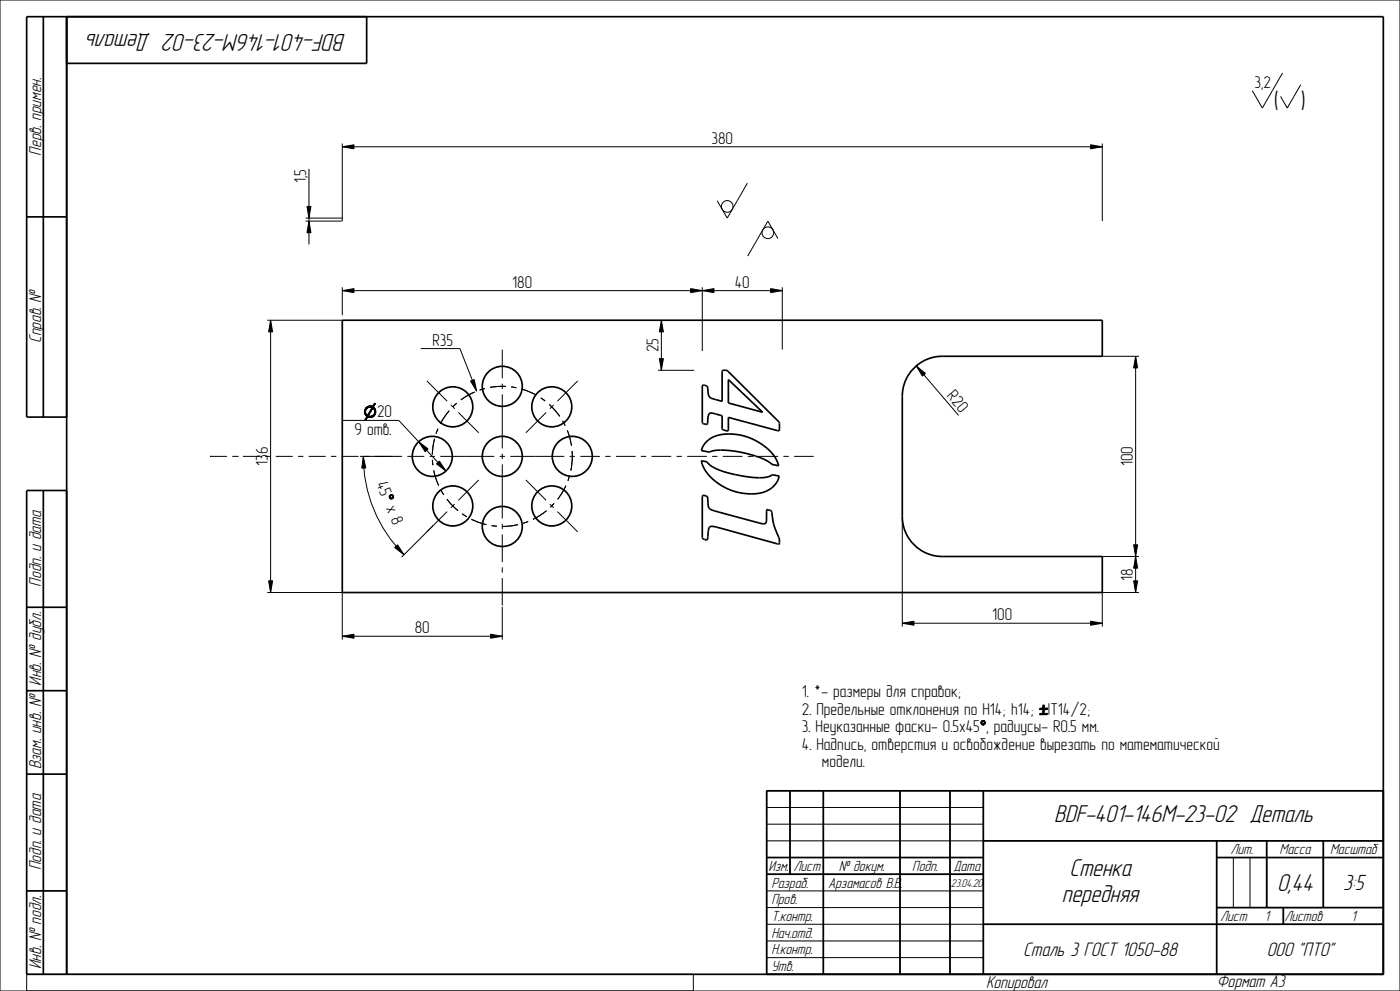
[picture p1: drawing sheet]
<svg xmlns="http://www.w3.org/2000/svg" width="420mm" height="297mm" viewBox="0 0 420 297" stroke-linecap="round" stroke-linejoin="round" font-family="sans-serif">
<g fill="none" stroke="#000" stroke-width=".51">
<path d="M13 5v120M20 5v287M110 5v14h-90M8 65h12M102.7 96h228v10.8h-48a12 12 0 0 0-12 12v36a12 12 0 0 0 12 12h48v10.8h-228zM210.7 115.6l.3-.2a1.27 1.27 0 0 1 1.4 1.5 2.26 2.26 0 0 0 2.2 2.8l2 .6v-9l.4-.3h1.1l15.7 15.5v2.3l-.1 .3-.5-.1-14.7-3.9v3.7l-.1 .4h-.3l-1.4-.7-.1-3.9-2-.6a1.41 1.41 0 0 0-2 .3l-.3 2.6-.3 .3a1.3 1.3 0 0 1-1.3-.6zM218.5 113.8l10.3 9.8-10.3-2.8zM20 125h-12v-120h407v287h-407v-145h12M210.4 138.1l1.7 .3a10 10 0 0 0 5.9 3.2 27.1 27.1 0 0 0 12.5 1.3l1.2-.6 2 .4a7.4 7.4 0 0 1-7.9 5.3 16.3 16.3 0 0 1-15-8.5zM211.9 132.5a11.3 11.3 0 0 1 10.7-2 15.5 15.5 0 0 1 10.8 8.4l.2 .7-2-.4a22.6 22.6 0 0 0-11.4-4 13.1 13.1 0 0 0-7.4 .3l-2.4-.5 .6-1.3zM13 147v145M210.9 148.4l1.4 .5 .1 2.1a1.85 1.85 0 0 0 1.8 2.1l13.2 3.6a1.89 1.89 0 0 0 2.4-.1l.2-3.7 1.2 .1 .3 .3 .1 .4a28 28 0 0 0 2.2 8.2v.9l-.2 .3-19.4-5.3a1.25 1.25 0 0 0-1.4 .2 1.25 1.25 0 0 0-.3 1.4l-.3 2.4-1.4-.3-.1-12.7z"/>
<path d="M8 182h12M8 207h12M8 232h12M237 237v25M247 237v55M270 237v55M285 237v55M295 237v55M415 237h-185v55M230 257h65M295 252h120M365 257h50"/>
<path d="M365 252v40M380 252v20M397 252v20M8 267h12M230 262h65M295 277h120M365 272h50M385 272v5"/>
</g>
<g fill="#000">
<path d="M102.7 44l3.5-.6v1.2zM327.2 43.4l3.5 .6-3.5 .6zM92.7 66.3l.6 3.5h-1.2zM92.1 61.9h1.2l-.6 3.5zM81.2 96l.6 3.5h-1.2zM102.7 87.1l3.5-.6v1.2zM198.4 96l.6 3.5h-1.2zM210.7 87.1l3.5-.6v1.2zM207.2 86.5l3.5 .6-3.5 .6zM231.2 86.5l3.5 .6-3.5 .6zM141.2 114.2l1.1-.4 .7 3.4zM197.8 107.5h1.2l-.6 3.5z"/>
<path d="M274.9 109.7l2.7 2.2-.9 .8zM340.7 106.8l.6 3.5h-1.2zM109 136.8l.7 3.4-1.2 .1zM109.3 123.2l.4-.1v.1zM109.3 123.4l.4-.2zM109.3 123.6h.4v.1zM109.4 122.9h.4l-.1 .2zM109.4 123.8l.4 .1zM109.4 124h.4zM109.5 122.7h.4zM109.5 125.8l.8-.8-.5 1zM109.5 124.2l.5 .1z"/>
<path d="M109.6 122.5l.5-.1zM109.6 124.4h.5zM109.3 123.6l.4-.2zM109.3 123.4h.4l-.4 .2zM109.7 122.4l.5-.1zM109.3 123.2h.4l-.4 .2zM109.4 122.9l.3 .2-.4 .1zM109.3 123.6l.4 .1-.3 .1zM109.5 122.7l.3 .2h-.4zM109.4 123.8l.4 .1-.4 .1zM109.5 124.2l.3-.2 .1 .2zM109.4 124h.4l-.3 .2z"/>
<path d="M109.8 122.2l.7-.1zM109.7 124.5h.5l-.3 .2zM109.5 122.7l.5-.1zM109.6 122.5l.4 .1-.5 .1zM110 124.8l1.9 .1-1.6 .1zM109.7 122.4h.4l-.5 .1zM109.7 124.5h.5zM111.9 122.3l-1.4 2.4-.3-.2zM110.3 125l1.6-.1zM110 124.8l.3 .2-.8 .8zM109.7 122.4l.7-.2zM109.8 122.2h.6l-.7 .2z"/>
<path d="M110.4 121.8h1.4zM109.9 124.7l.3-.2 .3 .2zM110 124.8l.6-.1zM109.9 124.7h.6zM110.5 125h1.2zM110.6 121.7l1 .1zM110 124.8h.8zM109.8 122.2l.9-.1zM110 124.8h.9zM110.8 121.7h.4zM109.8 122.2l1.1-.2zM110.7 125.1h.8z"/>
<path d="M110 124.8h1zM110.9 122h1.1zM110 124.8h1.2zM110.9 125.1h.6zM111 125.1h.5zM111 122h1zM110.6 121.7h.8zM110.6 121.7h.6zM111.2 124.8h.9zM111.2 122h.8zM111.4 124.7l.9-.1zM111.3 122.1l.7-.1z"/>
<path d="M110.5 125l1 .1zM110.4 121.8h1.2zM111.4 122.1l.6-.1zM111.6 122.1h.6zM111.6 122.1h.6l-.3 .2zM110.3 125h1.4zM111.7 124.6l.7-.1zM110.2 121.9l1.6-.1zM111.8 121.8l.8-.8-.6 1zM111.6 122.1l.3 .2-1.7 2.2zM110 124.8l1.9 .1zM111.9 122.3h.4z"/>
<path d="M112 122.4h.5zM112 124.4l.5-.1-.1 .2zM110.2 121.9l1.6-.1 .2 .2zM112.1 122.5l.4-.1 .1 .2zM112.2 124.1h.4l-.5 .2zM112.1 124.3l.5-.2-.1 .2zM111.9 122.3l.3-.2 .1 .2zM112.2 122.6h.4l-.3 .2zM112.3 122.8l.3-.2 .1 .2zM111.6 124.7l.7-.1zM112.3 123.9h.4l-.1 .2zM112.3 122.9l.4-.1v.2z"/>
<path d="M112.4 123.8l.4-.2-.1 .3zM112.4 123.1l.3-.1 .1 .2zM111.9 124.5h.5zM112.4 123.3l.4-.1-.4 .2zM112.4 123.4l.4-.2v.2zM112.4 123.6l.4-.2v.2zM112.1 124.3h.4l-.5 .1zM112.1 122.5l.5 .1zM112.3 120.8l.3 .2-.8 .8zM112.3 123.9l.3 .2h-.4zM112.3 122.8h.4zM112.4 123.8l.3 .1h-.4z"/>
<path d="M112.3 122.9l.4 .1zM112.4 123.1l.4 .1-.4 .1zM112.4 123.4h.4l-.4 .2zM112.4 123.6h.4l-.4 .2zM125.6 132.4l2.8 2.1-.9 .9zM116.8 148.8l.4 .7zM116.8 148.7l.5 .9zM116.8 149l.2 .4zM116.8 149.1l.2 .3zM116.9 148.5l.1 .3zM117 148.4l.1 .3zM116.8 148.8l.2 .6z"/>
<path d="M116.8 148.7l.3 .4zM116.8 148.7l.2 .3zM116.9 148.5l.2 .3zM117.2 148.3l.2 .2zM116.8 148.7l.4 .8zM117.2 149.2l.3 .3zM117 148.4l.3 .1zM117 148.4l.2-.1 .1 .2zM117.3 149.3l.2 .2zM117.1 149.1l.2 .5zM117.4 148.2l.1 .3zM117.2 148.3l.2-.1v.3z"/>
<path d="M117.5 149.3l.2 .2h-.2zM117.4 149.3l.1 .2zM117.5 148.3l.2 .4zM117.6 149.3l.2 .1zM117.6 149.3l.2 .1-.1 .1zM117.4 148.2l.2 .3zM117.4 148.2l.3 .4zM117.5 149.3l.2 .2zM117.7 148.3l.3 .9zM117.8 149.1l.2 .2zM117.8 149.1v.3zM117.8 148.9l.2 .3z"/>
<path d="M117.8 148.9l.2 .4zM117.5 148.3l.3 .4zM117.8 148.4l.3 .6zM117.8 148.7l.2 .5zM118 148.5l.1 .3zM117.7 148.3l.4 .7zM117.8 148.4l.3 .4zM131 139l.8-.8 2 3zM80.6 174.1h1.2l-.6 3.5zM118.4 164.1l.9-.8 1.9 3zM340.1 163.3h1.2l-.6 3.5zM340.1 174.1h1.2l-.6 3.5z"/>
<path d="M340.7 166.8l.6 3.5h-1.2zM102.7 190.7l3.5-.6v1.2zM147.2 190.1l3.5 .6-3.5 .6zM270.7 186.8l3.5-.6v1.2zM327.2 186.2l3.5 .6-3.5 .6zM294.3 216.6l.3-.1zM294.3 216.4h.3zM294.3 216.8h.3zM294.4 216.3l.4-.1zM294.4 216.9h.3zM294.5 216.1h.9zM294.5 217.1l1-.2z"/>
<path d="M294.3 216.8l.2-.2zM294.3 216.6h.2l-.2 .2zM294.3 216.4l.3 .1-.3 .1zM294.6 216h.7zM294.6 217.2l.8-.1zM294.3 216.4l.4-.1zM294.4 216.3h.3l-.4 .1zM294.5 217.1l.3-.1zM294.8 216h.3zM294.5 217.1l.4-.1zM294.4 216.3l.5-.1zM294.5 216.1l.4 .1-.5 .1z"/>
<path d="M294.5 217.1l.5-.1zM294.8 217.2h.4zM294.9 217.2h.3zM294.9 216.2l.5-.1zM294.6 216h.5zM295 216.2l.4-.1zM295.1 216.3h.4zM295.1 216.9l.4-.1zM295.3 216.8h.2zM294.6 217.2h.6zM294.5 216.1l.8-.1zM295.2 216.3h.3z"/>
<path d="M295.3 216.4h.2zM295.3 216.5l.2-.1zM295.3 216.6l.2-.2 .1 .2zM295.3 216.7l.3-.1-.1 .2zM294.5 217.1h.9zM295 217l.5-.1zM295.3 216.7l.2 .1zM295.3 216.6h.3zM313.3 211.3v.9h-.5zM311.9 212.7l1.4-.5zM311.9 212.2h.9l-.9 .5zM313.3 212.7v.9h-.5z"/>
<path d="M312.8 211.3h.5l-.5 .9zM312.8 212.7l1.4-.5zM313.3 212.7l.9-.5v.5zM312.8 212.7h.5l-.5 .9z"/>
</g>
<g fill="none" stroke="#000" stroke-width=".3">
<path d="M0 0h420v297h-420zM92.7 50.6v22.7M102.7 44l3.5-.6v1.2zM102.7 43v23.3M102.7 44h228M327.2 43.4l3.5 .6-3.5 .6zM330.7 43v23.3M91.7 66.3h10.8M91.7 65.4h11.1M92.1 61.9h1.2l-.6 3.5zM92.7 66.3l.6 3.5h-1.2zM80.2 96h22.5"/>
<path d="M81.2 96l.6 3.5h-1.2zM81.2 96v81.6M102.7 87.1l3.5-.6v1.2zM102.7 86.1v8.4M102.7 87.1h132M198.4 96l.6 3.5h-1.2zM198.4 96v15M207.2 86.5l3.5 .6-3.5 .6zM210.7 87.1l3.5-.6v1.2zM210.7 86.1v19.1M231.2 86.5l3.5 .6-3.5 .6zM234.7 86.1v18.7"/>
<path d="M126.2 104.5h11.8l5 12.7M141.2 114.2l1.1-.4 .7 3.4zM197.4 111h10.9M197.8 107.5h1.2l-.6 3.5zM274.9 109.7l2.7 2.2-.9 .8zM274.9 109.7l12.7 14.8M330.7 106.8h11M340.7 106.8l.6 3.5h-1.2zM340.7 106.8v70.8M102.9 126h16.7l14.2 15.2M108 136.8h11.4M109 136.8l.7 3.4-1.2 .1z"/>
<path d="M109 136.8a41.7 41.7 0 0 0 12.2 29.5M109.3 123.2l.4-.1v.1zM109.3 123.2h.4l-.4 .2zM109.3 123.4l.4-.2zM109.3 123.6l.4-.2zM109.3 123.4h.4l-.4 .2zM109.3 123.6h.4v.1zM109.3 123.6l.4 .1-.3 .1zM109.4 122.9h.4l-.1 .2zM109.4 122.9l.3 .2-.4 .1zM109.4 123.8l.4 .1zM109.4 123.8l.4 .1-.4 .1z"/>
<path d="M109.4 124h.4zM109.4 124h.4l-.3 .2zM109.5 122.7l.5-.1zM109.5 122.7h.4zM109.5 122.7l.3 .2h-.4zM109.5 125.8l.8-.8-.5 1zM109.5 124.2l.3-.2 .1 .2zM109.5 124.2l.5 .1zM109.6 122.5l.5-.1zM109.6 122.5l.4 .1-.5 .1zM109.6 124.4h.5zM109.7 122.4l.7-.2z"/>
<path d="M109.7 122.4l.5-.1zM109.7 122.4h.4l-.5 .1zM109.7 124.5h.5zM109.7 124.5h.5l-.3 .2zM109.8 122.2l.9-.1zM109.8 122.2l1.1-.2zM109.8 122.2l.7-.1zM109.8 122.2h.6l-.7 .2zM109.9 124.7l.3-.2 .3 .2zM109.9 124.7h.6zM110 122h2zM110 122h2"/>
<path d="M110 124.8h1.2zM110 124.8h1zM110 124.8h.9zM110 124.8h.8zM110 124.8l.6-.1zM110 124.8l1.9 .1zM110 124.8l1.9 .1-1.6 .1zM110 124.8l.3 .2-.8 .8zM110.2 121.9l1.6-.1zM110.2 121.9l1.6-.1 .2 .2zM110.3 125l1.6-.1zM110.3 125h1.4z"/>
<path d="M110.4 121.8h1.2zM110.4 121.8h1.4zM110.5 125h1.2zM110.5 125l1 .1zM110.6 121.7h.8zM110.6 121.7h.6zM110.6 121.7l1 .1zM110.7 125.1h.8zM110.8 121.7h.4zM110.9 122h1.1zM110.9 125.1h.6zM111 122h1z"/>
<path d="M111 125.1h.5zM111.2 122h.8zM111.2 124.8h.9zM111.3 122.1l.7-.1zM111.4 124.7l.9-.1zM111.4 122.1l.6-.1zM111.6 122.1h.6zM111.6 122.1h.6l-.3 .2zM111.6 122.1l.3 .2-1.7 2.2zM111.6 124.7l.7-.1zM111.7 124.6l.7-.1zM111.8 121.8l.8-.8-.6 1z"/>
<path d="M111.9 122.3h.4zM111.9 122.3l.3-.2 .1 .2zM111.9 124.5h.5zM111.9 122.3l-1.4 2.4-.3-.2zM112 122.4h.5zM112 124.4l.5-.1-.1 .2zM112.1 122.5l.4-.1 .1 .2zM112.1 122.5l.5 .1zM112.1 124.3l.5-.2-.1 .2zM112.1 124.3h.4l-.5 .1zM112.2 122.6h.4l-.3 .2zM112.2 124.1h.4l-.5 .2z"/>
<path d="M112.3 122.8l.3-.2 .1 .2zM112.3 122.8h.4zM112.3 123.9h.4l-.1 .2zM112.3 123.9l.3 .2h-.4zM112.3 120.8l.3 .2-.8 .8zM112.3 122.9l.4-.1v.2zM112.3 122.9l.4 .1zM112.4 123.8l.4-.2-.1 .3zM112.4 123.8l.3 .1h-.4zM112.4 123.1l.3-.1 .1 .2zM112.4 123.1l.4 .1-.4 .1zM112.4 123.3l.4-.1-.4 .2z"/>
<path d="M112.4 123.4l.4-.2v.2zM112.4 123.4h.4l-.4 .2zM112.4 123.6l.4-.2v.2zM112.4 123.6h.4l-.4 .2zM125.6 132.4l2.8 2.1-.9 .9zM131 139l.8-.8 2 3zM116.8 149l.2 .4zM116.8 148.8l.4 .7zM116.8 148.8l.2 .6zM116.8 148.7l.3 .4zM116.8 148.7l.2 .3zM116.8 148.7l.5 .9z"/>
<path d="M116.8 148.7l.4 .8zM116.8 149.1l.2 .3zM116.9 148.5l.2 .3zM116.9 148.5l.1 .3zM117 148.4l.3 .1zM117 148.4l.2-.1 .1 .2zM117 148.4l.1 .3zM117.1 149.1l.2 .5zM117.2 148.3l.2-.1v.3zM117.2 148.3l.2 .2zM117.2 149.2l.3 .3zM117.3 149.3l.2 .2z"/>
<path d="M117.4 148.2l.2 .3zM117.4 148.2l.3 .4zM117.4 148.2l.1 .3zM117.4 149.3l.1 .2zM117.5 149.3l.2 .2zM117.5 149.3l.2 .2h-.2zM117.5 148.3l.3 .4zM117.5 148.3l.2 .4zM117.6 149.3l.2 .1zM117.6 149.3l.2 .1-.1 .1zM117.7 148.3l.4 .7zM117.7 148.3l.3 .9z"/>
<path d="M117.8 149.1v.3zM117.8 149.1l.2 .2zM117.8 148.9l.2 .4zM117.8 148.7l.2 .5zM117.8 148.4l.3 .4zM117.8 148.4l.3 .6zM117.8 148.9l.2 .3zM118 148.5l.1 .3zM130 157.5l-9.5 9.5M270.7 154.8v33M80.2 177.6h22.5v14.1M80.6 174.1h1.2l-.6 3.5z"/>
<path d="M118.4 164.1l.9-.8 1.9 3zM330.7 166.8h11M340.1 163.3h1.2l-.6 3.5zM340.1 174.1h1.2l-.6 3.5zM340.7 166.8l.6 3.5h-1.2zM341.7 177.6h-11v10.2M102.7 190.7l3.5-.6v1.2zM102.7 190.7h48M147.2 190.1l3.5 .6-3.5 .6zM150.7 181.9v9.8M270.7 186.8l3.5-.6v1.2zM270.7 186.8h60"/>
<path d="M327.2 186.2l3.5 .6-3.5 .6zM294.3 216.6l.3-.1zM294.3 216.6h.2l-.2 .2zM294.3 216.4l.4-.1zM294.3 216.4h.3zM294.3 216.4l.3 .1-.3 .1zM294.3 216.8l.2-.2zM294.3 216.8h.3zM294.4 216.3l.5-.1zM294.4 216.3l.4-.1zM294.4 216.3h.3l-.4 .1zM294.4 216.9h.3z"/>
<path d="M294.5 216.1l.8-.1zM294.5 216.1h.9zM294.5 216.1l.4 .1-.5 .1zM294.5 217.1l.5-.1zM294.5 217.1l.4-.1zM294.5 217.1l.3-.1zM294.5 217.1l1-.2zM294.5 217.1h.9zM294.6 216h.5zM294.6 216h.7zM294.6 217.2l.8-.1zM294.6 217.2h.6z"/>
<path d="M294.8 216h.3zM294.8 217.2h.4zM294.9 216.2l.5-.1zM294.9 217.2h.3zM295 216.2l.4-.1zM295 217l.5-.1zM295.1 216.3h.4zM295.1 216.9l.4-.1zM295.2 216.3h.3zM295.3 216.4h.2zM295.3 216.8h.2zM295.3 216.5l.2-.1z"/>
<path d="M295.3 216.6l.2-.2 .1 .2zM295.3 216.6h.3zM295.3 216.7l.3-.1-.1 .2zM295.3 216.7l.2 .1zM311.9 212.7l1.4-.5h.9zM311.9 212.7l1.4-.5zM311.9 212.2h.9l-.9 .5zM311.9 212.7l2.3-.5-1.4 .5zM311.9 213.8h2.3l-2.3 .4zM311.9 214.2l2.3-.4v.4zM312.8 211.3h.5l-.5 .9zM312.8 212.7l1.4-.5z"/>
<path d="M312.8 212.7h.5l-.5 .9zM313.3 211.3v.9h-.5zM313.3 212.7l.9-.5v.5zM313.3 212.7v.9h-.5zM230 237h185v55h-185zM237 237v25M247 237v55M270 237v55M285 237v55M295 237v55M230 242h65M230 247h65"/>
<path d="M230 252h185M230 257h65M365 257h50M365 252v40M370 257v15M375 257v15M380 252v20M397 252v20M230 262h65M230 267h65M230 272h65M230 277h185"/>
<path d="M365 272h50M385 272v5M8 297v-5h200v5M230 282h65M230 287h65"/>
</g>
<path d="M311.9 212.5h2.3" fill="none" stroke="#000" stroke-width=".41"/>
<path d="M311.9 214h2.3" fill="none" stroke="#000" stroke-width=".38"/>
<!-- layer: AXES -->
<g fill="none" stroke="#000" stroke-width=".3">
<path d="M128.1 114.1l6 6.1M150.7 104.8v8.6M150.7 115v1.6M150.7 118.2v16.2M173.3 114.1l-6.1 6.1M63 136.8h.1M63 136.8h5.1M69.7 136.8h1.6M71.3 136.8h.1M72.9 136.8h5M79.5 136.8h1.6M82.7 136.8h5.1"/>
<path d="M89.4 136.8h1.6M92.6 136.8h5.1M99.3 136.8h1.6M102.5 136.8h5.1M109.2 136.8h1.5M112.3 136.8h5.1M119 136.8h1.6M122.2 136.8h5.1M128.9 136.8h1.6M132.1 136.8h16.2M135.3 121.4l1.1 1.1M137.5 123.6l6.1 6.1"/>
<path d="M149.9 136.8h1.6M150.7 136v1.6M150.7 139.2v16.2M153.1 136.8h16.2M163.8 123.6l-6 6.1M166.1 121.4l-1.1 1.1M170.9 136.8h1.6M174.1 136.8h5.9M181.6 136.8h1.6M184.8 136.8h5.9M192.3 136.8h1.6M195.5 136.8h5.9"/>
<path d="M203 136.8h1.6M206.1 136.8h6M213.6 136.8h1.6M216.8 136.8h5.9M224.3 136.8h1.6M227.5 136.8h5.9M235 136.8h1.6M238.2 136.8h5.9M134.1 153.3l-6 6.1M136.4 151.1l-1.1 1.1M143.6 143.8l-6.1 6.1M150.7 157v1.6"/>
<path d="M157.8 143.8l6 6.1M165 151.1l1.1 1.1M167.2 153.3l6.1 6.1M150.7 160.2v8.2M150.7 170v1.6M150.7 173.2v8.3"/>
</g>
<g fill="none" stroke="#000" stroke-width=".51">
<circle cx="150.7" cy="115.8" r="6"/>
<circle cx="129.7" cy="136.8" r="6"/>
<circle cx="135.8" cy="121.9" r="6"/>
<circle cx="150.7" cy="136.8" r="6"/>
<circle cx="165.5" cy="121.9" r="6"/>
<circle cx="171.7" cy="136.8" r="6"/>
<circle cx="135.8" cy="151.6" r="6"/>
<circle cx="150.7" cy="157.8" r="6"/>
<circle cx="165.5" cy="151.6" r="6"/>
</g>
<path d="M171.7 136.8a21 21 0 0 0-31-18.5 21 21 0 0 0-1.5 36.1 21 21 0 0 0 32.4-15.8l.1-1.8" fill="none" stroke="#000" stroke-width=".3" stroke-dasharray="1.6 1.6 4.8 1.6" stroke-linecap="butt"/>
<!-- layer: CURVES -->
<path d="M171.7 136.8a21 21 0 0 0-31-18.5 21 21 0 0 0-1.5 36.1 21 21 0 0 0 32.4-15.8l.1-1.8" fill="none" stroke="#000" stroke-width=".3" stroke-dasharray="1.6 1.6 4.8 1.6" stroke-linecap="butt"/>
<!-- layer: DETAILS -->
<g fill="none" stroke="#000" stroke-width=".3">
<path d="M384.8 21.9l-6.1 10.5-3-5.2M390.2 25.4l-4 7-2-3.5M224.2 54.9l-6 10.5-3.1-5.3M233.4 71.5l-3-5.2-6.1 10.4"/>
<circle cx="218.2" cy="61.9" r="1.75"/>
<circle cx="230.4" cy="69.8" r="1.75"/>
</g>
<g font-size="7.6">
<text x="103.8" y="10.1" transform="rotate(-180 103.8 10.1)">BDF-401-146M-23-02 Деталь</text>
<text x="316.2" y="246.4">BDF-401-146M-23-02 Деталь</text>
<text x="320.9" y="262.6">Стенка</text>
<text x="383.1" y="267.1">0,44</text>
<text x="318.6" y="270.3">передняя</text>
</g>
<g font-size="7.5">
<text x="382.1" y="32.6">(</text>
<text x="390.2" y="32.6">)</text>
</g>
<text font-size="6.8" x="403" y="266.8">3:5</text>
<g font-size="6.1">
<text x="307" y="286.6">Сталь 3 ГОСТ 1050-88</text>
<text x="380" y="286.6">ООО &quot;ПТО&quot;</text>
</g>
<g font-size="5.3">
<text x="12.3" y="46.6" transform="rotate(-90 12.3 46.6)">Перв. примен.</text>
<text x="12.3" y="102.8" transform="rotate(-90 12.3 102.8)">Справ. №</text>
<text x="12.3" y="175.8" transform="rotate(-90 12.3 175.8)">Подп. и дата</text>
<text x="12.3" y="205.5" transform="rotate(-90 12.3 205.5)">Инв. № дубл.</text>
<text x="12.3" y="230.6" transform="rotate(-90 12.3 230.6)">Взам. инв. №</text>
<text x="12.3" y="260.8" transform="rotate(-90 12.3 260.8)">Подп. и дата</text>
<text x="12.3" y="290.5" transform="rotate(-90 12.3 290.5)">Инв. № подл.</text>
<text x="295.8" y="296">Копировал</text>
<text x="365" y="295.9">Формат A3</text>
</g>
<g font-size="5.1">
<text x="376.3" y="26.3">3,2</text>
<text x="213.4" y="43.1">380</text>
<text x="91.8" y="54.9" transform="rotate(-90 91.8 54.9)">1,5</text>
<text x="153.7" y="86.2">180</text>
<text x="220.4" y="86.2">40</text>
<text x="129.7" y="103.6">R35</text>
<text x="197.5" y="105.6" transform="rotate(-90 197.5 105.6)">25</text>
<text x="283.9" y="118.8" transform="rotate(49 283.9 118.8)">R20</text>
<text x="113.1" y="125.1">20</text>
<text x="106.4" y="130.4">9 отв.</text>
<text x="80.3" y="139.7" transform="rotate(-90 80.3 139.7)">136</text>
<text x="339.8" y="139.8" transform="rotate(-90 339.8 139.8)">100</text>
<text x="112.8" y="145.2" transform="rotate(67 112.8 145.2)">45 х 8</text>
<text x="339.8" y="174.1" transform="rotate(-90 339.8 174.1)">18</text>
<text x="297.7" y="185.9">100</text>
<text x="124.4" y="189.8">80</text>
<text x="240.6" y="208.9">1. *- размеры для справок;</text>
<text x="240.6" y="214.2">2. Предельные отклонения по H14; h14;</text>
<text x="314.4" y="214.2">IT14/2;</text>
<text x="240.6" y="219.4">3. Неуказанные фаски- 0.5х45 , радиусы- R0.5 мм.</text>
<text x="240.6" y="224.7">4. Надпись, отверстия и освобождение вырезать по математической</text>
<text x="246.6" y="229.9">модели.</text>
</g>
<g font-size="4.5">
<text x="369.1" y="256.1">Лит.</text>
<text x="383.9" y="256.1">Масса</text>
<text x="399" y="256.1">Масштаб</text>
<text x="230.5" y="261.1">Изм.</text>
<text x="238" y="261.1">Лист</text>
<text x="251.7" y="261.1">№ докум.</text>
<text x="273.7" y="261.1">Подп.</text>
<text x="286" y="261.1">Дата</text>
<text x="231.4" y="266.1">Pазраб.</text>
<text x="248.4" y="266.1">Арзамасов В.В.</text>
<text x="231.4" y="271.1">Пров.</text>
<text x="231.4" y="281.1">Нач.отд.</text>
<text x="231.4" y="276.1">Т.контр.</text>
<text x="366" y="276.1">Лист</text>
<text x="379.4" y="276.1">1</text>
<text x="385.3" y="276.1">Листов</text>
<text x="405.4" y="276.1">1</text>
<text x="231.4" y="286.1">Н.контр.</text>
<text x="231.4" y="291.1">Утв.</text>
</g>
<text font-size="3.5" x="285.2" y="265.7">23.04.20</text>
</svg>
